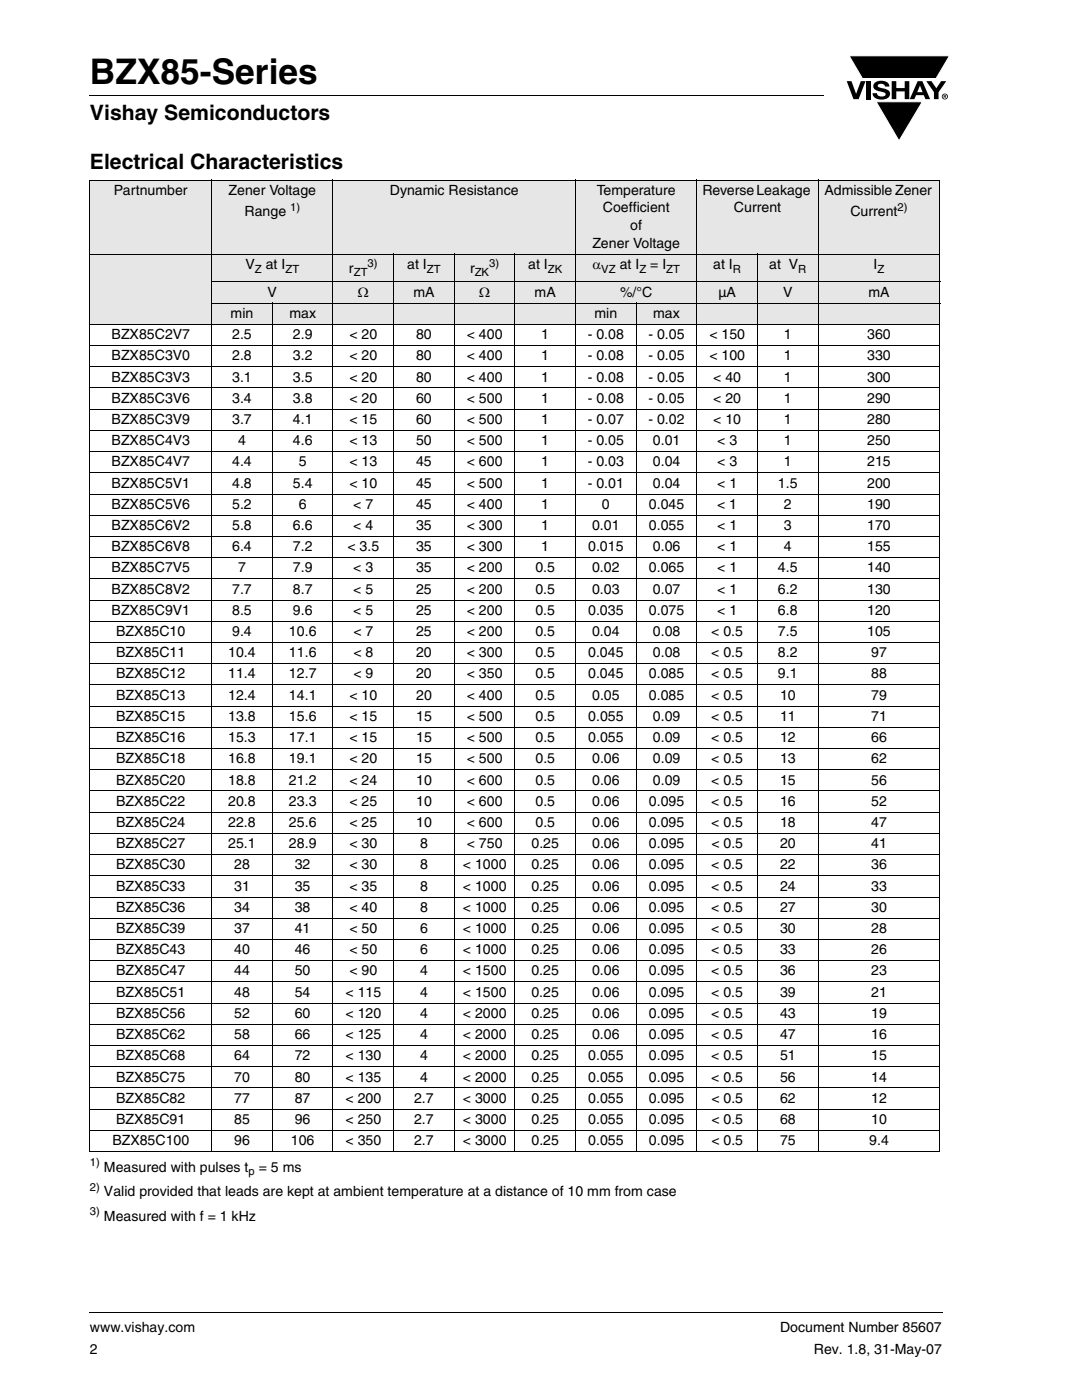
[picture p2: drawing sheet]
<svg xmlns="http://www.w3.org/2000/svg" width="216mm" height="279mm" viewBox="0 0 216 279" stroke-linecap="round" stroke-linejoin="round" font-family="sans-serif">
<path d="M17.9 261.9v.2z" fill="#000"/>
<path d="M17.9 262h170.1" fill="none" stroke="#000" stroke-width=".2"/>
<path d="M169 11h20.6v17.3h-20.6z" fill="#fff"/>
<g fill="#000">
<path d="M17.9 18.9v.2zM169 16.2h.9l.9 2.5 1-2.5h.9l-1.4 3.6h-1zM169.4 11.1h20.1l-2.7 4.6h-14.7zM172.9 16.2h.9v3.6h-.9zM174.6 16.5a2.1 2.1 0 0 1 2.8 .3l.1 .5h-.9a.79 .79 0 0 0-.7-.6 .79 .79 0 0 0-.8 .4l.3 .3 1 .3a1.08 1.08 0 0 1 1.2 1 1.08 1.08 0 0 1-1.1 1.1 1.73 1.73 0 0 1-2.4-1.2h.9a.96 .96 0 0 0 .8 .7 .96 .96 0 0 0 .9-.5 1.31 1.31 0 0 0-1.2-.6 1.03 1.03 0 0 1-1.1-.5 1.03 1.03 0 0 1 .2-1.2zM177.9 16.2h.9v1.4h1.7v-1.4h.9v3.6h-.9v-1.6h-1.7v1.6h-.9zM184.8 16.2h1.1l.9 1.4 1-1.4h1l-1.5 2.2v1.4h-.9v-1.4zM174.8 20.3h9.2l-4.6 7.8z"/>
<path d="M183.6 17.1l-.6 1.3h1.1zM183.1 16.2h.9l1.6 3.6h-1l-.3-.8h-1.5l-.3 .8h-1z"/>
<path d="M188.4 19v.2h.2v-.1zM188.3 18.9l.4 .1 .1 .1-.2 .2 .2 .3-.3-.3-.1 .3h-.1zM188.1 19.3a.46 .46 0 0 0 .9 0 .46 .46 0 0 0-.9 0zM187.9 19.3a.6 .6 0 0 1 1.2 0 .6 .6 0 0 1-1.2 0z"/>
</g>
<path d="M169.4 11.1h20.1l-2.7 4.6h-14.7zM174.8 20.3h9.2l-4.6 7.8z" fill="none" stroke="#fff" stroke-width=".2"/>
<path d="M17.9 19h146.4" fill="none" stroke="#000" stroke-width=".2"/>
<g fill="#e6e6e6">
<path d="M17.9 35.9h24.3v14.9h-24.3z"/>
<path d="M42.2 35.9h24.2v14.9h-24.2z"/>
<path d="M66.4 35.9h48.5v14.9h-48.5z"/>
<path d="M114.9 35.9h24.1v14.9h-24.1z"/>
<path d="M139 35.9h24.3v14.9h-24.3z"/>
<path d="M163.3 35.9h24.3v14.9h-24.3z"/>
<path d="M17.9 50.8h48.5v5.5h-48.5z"/>
<path d="M66.4 50.8h12.1v5.5h-12.1z"/>
<path d="M78.5 50.8h12.2v5.5h-12.2z"/>
<path d="M90.7 50.8h12v5.5h-12z"/>
<path d="M102.7 50.8h12.2v5.5h-12.2z"/>
<path d="M114.9 50.8h24.1v5.5h-24.1z"/>
<path d="M139 50.8h12.2v5.5h-12.2z"/>
<path d="M151.2 50.8h12.1v5.5h-12.1z"/>
<path d="M163.3 50.8h24.3v5.5h-24.3z"/>
<path d="M17.9 56.3h48.5v4.2h-48.5z"/>
<path d="M66.4 56.3h12.1v4.2h-12.1z"/>
<path d="M78.5 56.3h12.2v4.2h-12.2z"/>
<path d="M90.7 56.3h12v4.2h-12z"/>
<path d="M102.7 56.3h12.2v4.2h-12.2z"/>
<path d="M114.9 56.3h24.1v4.2h-24.1z"/>
<path d="M139 56.3h12.2v4.2h-12.2z"/>
<path d="M151.2 56.3h12.1v4.2h-12.1z"/>
<path d="M163.3 56.3h24.3v4.2h-24.3z"/>
<path d="M17.9 60.5h36.5v4.2h-36.5z"/>
<path d="M54.4 60.5h12v4.2h-12z"/>
<path d="M66.4 60.5h60.6v4.2h-60.6z"/>
<path d="M127 60.5h12v4.2h-12z"/>
<path d="M139 60.5h48.6v4.2h-48.6z"/>
</g>
<g fill="none" stroke="#000" stroke-width=".2">
<path d="M17.9 35.9h169.7M17.9 36v193.7M42.2 35.9v194M66.4 35.9v194M114.9 35.9v194M139 35.9v194M163.3 35.9v194M187.6 36v193.7M17.9 50.8h169.7M42.2 56.3h145.4M78.5 50.7v179.2M90.7 50.7v179.2"/>
<path d="M102.7 50.7v179.2M151.2 50.7v179.2M17.9 64.7h169.7M17.9 69h169.7M17.9 73.2h169.7M17.9 77.4h169.7M42.2 60.5h145.4M54.4 60.4v169.5M127 60.4v169.5M17.9 81.7h169.7M17.9 85.9h169.7M17.9 90.1h169.7"/>
<path d="M17.9 94.4h169.7M17.9 98.6h169.7M17.9 102.8h169.7M17.9 107.1h169.7M17.9 111.3h169.7M17.9 115.5h169.7M17.9 119.8h169.7M17.9 124h169.7M17.9 128.2h169.7M17.9 132.5h169.7M17.9 136.7h169.7M17.9 140.9h169.7"/>
<path d="M17.9 145.2h169.7M17.9 149.4h169.7M17.9 153.6h169.7M17.9 157.9h169.7M17.9 162.1h169.7M17.9 166.3h169.7M17.9 170.6h169.7M17.9 174.8h169.7M17.9 179h169.7M17.9 183.3h169.7M17.9 187.5h169.7M17.9 191.7h169.7"/>
<path d="M17.9 196h169.7M17.9 200.2h169.7M17.9 204.4h169.7M17.9 208.7h169.7M17.9 212.9h169.7M17.9 217.1h169.7M17.9 221.4h169.7M17.9 225.6h169.7M17.9 229.8h169.7"/>
</g>
<text font-size="7" x="17.9" y="16.7">BZX85-Series</text>
<g font-size="4.2">
<text x="17.9" y="24">Vishay Semiconductors</text>
<text x="17.9" y="33.8">Electrical Characteristics</text>
</g>
<g font-size="2.8">
<text x="22.7" y="38.9">Partnumber</text>
<text x="45.6" y="38.9">Zener Voltage</text>
<text x="77.8" y="38.9">Dynamic Resistance</text>
<text x="119.1" y="38.9">Temperature</text>
<text x="140.2" y="38.9">Reverse Leakage</text>
<text x="164.5" y="38.9">Admissible Zener</text>
<text x="48.8" y="43.2">Range</text>
<text x="120.3" y="42.4">Coefficient</text>
<text x="125.8" y="45.9">of</text>
<text x="146.5" y="42.4">Current</text>
<text x="169.7" y="43.2">Current</text>
<text x="49" y="53.7">V</text>
<text x="53" y="53.7">at I</text>
<text x="81.3" y="53.7">at I</text>
<text x="105.4" y="53.7">at I</text>
<text x="118.2" y="53.7">α</text>
<text x="118.2" y="49.5">Zener Voltage</text>
<text x="123.7" y="53.7">at I</text>
<text x="129.8" y="53.7">= I</text>
<text x="142.3" y="53.7">at I</text>
<text x="153.5" y="53.7">at V</text>
<text x="174.3" y="53.7">I</text>
<text x="53.4" y="59.2">V</text>
<text x="69.6" y="54.4">r</text>
<text x="71.4" y="59.2">Ω</text>
<text x="82.5" y="59.2">mA</text>
<text x="93.8" y="54.4">r</text>
<text x="95.6" y="59.2">Ω</text>
<text x="106.7" y="59.2">mA</text>
<text x="123.7" y="59.2">%/°C</text>
<text x="143.3" y="59.2">µA</text>
<text x="156.3" y="59.2">V</text>
<text x="173.3" y="59.2">mA</text>
<text x="46" y="63.4">min</text>
<text x="57.7" y="63.4">max</text>
<text x="118.6" y="63.4">min</text>
<text x="130.3" y="63.4">max</text>
<text x="22.3" y="67.7">BZX85C2V7</text>
<text x="22.3" y="71.9">BZX85C3V0</text>
<text x="46.3" y="67.7">2.5</text>
<text x="46.3" y="71.9">2.8</text>
<text x="58.4" y="67.7">2.9</text>
<text x="58.4" y="71.9">3.2</text>
<text x="69.7" y="67.7">&lt; 20</text>
<text x="69.7" y="71.9">&lt; 20</text>
<text x="83" y="67.7">80</text>
<text x="83" y="71.9">80</text>
<text x="93.1" y="67.7">&lt; 400</text>
<text x="93.1" y="71.9">&lt; 400</text>
<text x="108" y="67.7">1</text>
<text x="108" y="71.9">1</text>
<text x="117.3" y="67.7">- 0.08</text>
<text x="117.3" y="71.9">- 0.08</text>
<text x="129.4" y="67.7">- 0.05</text>
<text x="129.4" y="71.9">- 0.05</text>
<text x="141.5" y="67.7">&lt; 150</text>
<text x="141.5" y="71.9">&lt; 100</text>
<text x="156.4" y="67.7">1</text>
<text x="156.4" y="71.9">1</text>
<text x="173.1" y="67.7">360</text>
<text x="173.1" y="71.9">330</text>
<text x="22.3" y="76.1">BZX85C3V3</text>
<text x="46.3" y="76.1">3.1</text>
<text x="58.4" y="76.1">3.5</text>
<text x="69.7" y="76.1">&lt; 20</text>
<text x="83" y="76.1">80</text>
<text x="93.1" y="76.1">&lt; 400</text>
<text x="108" y="76.1">1</text>
<text x="117.3" y="76.1">- 0.08</text>
<text x="129.4" y="76.1">- 0.05</text>
<text x="142.3" y="76.1">&lt; 40</text>
<text x="156.4" y="76.1">1</text>
<text x="173.1" y="76.1">300</text>
<text x="22.3" y="80.4">BZX85C3V6</text>
<text x="46.3" y="80.4">3.4</text>
<text x="58.4" y="80.4">3.8</text>
<text x="69.7" y="80.4">&lt; 20</text>
<text x="83" y="80.4">60</text>
<text x="93.1" y="80.4">&lt; 500</text>
<text x="108" y="80.4">1</text>
<text x="117.3" y="80.4">- 0.08</text>
<text x="129.4" y="80.4">- 0.05</text>
<text x="142.3" y="80.4">&lt; 20</text>
<text x="156.4" y="80.4">1</text>
<text x="173.1" y="80.4">290</text>
<text x="22.3" y="84.6">BZX85C3V9</text>
<text x="22.3" y="88.8">BZX85C4V3</text>
<text x="46.3" y="84.6">3.7</text>
<text x="47.5" y="88.8">4</text>
<text x="58.4" y="84.6">4.1</text>
<text x="58.4" y="88.8">4.6</text>
<text x="69.7" y="84.6">&lt; 15</text>
<text x="69.7" y="88.8">&lt; 13</text>
<text x="83" y="84.6">60</text>
<text x="83" y="88.8">50</text>
<text x="93.1" y="84.6">&lt; 500</text>
<text x="93.1" y="88.8">&lt; 500</text>
<text x="108" y="84.6">1</text>
<text x="108" y="88.8">1</text>
<text x="117.3" y="84.6">- 0.07</text>
<text x="117.3" y="88.8">- 0.05</text>
<text x="129.4" y="84.6">- 0.02</text>
<text x="130.3" y="88.8">0.01</text>
<text x="142.3" y="84.6">&lt; 10</text>
<text x="143.1" y="88.8">&lt; 3</text>
<text x="156.4" y="88.8">1</text>
<text x="156.4" y="84.6">1</text>
<text x="173.1" y="88.8">250</text>
<text x="173.1" y="84.6">280</text>
<text x="22.3" y="93.1">BZX85C4V7</text>
<text x="46.3" y="93.1">4.4</text>
<text x="59.6" y="93.1">5</text>
<text x="69.7" y="93.1">&lt; 13</text>
<text x="83" y="93.1">45</text>
<text x="93.1" y="93.1">&lt; 600</text>
<text x="108" y="93.1">1</text>
<text x="117.3" y="93.1">- 0.03</text>
<text x="130.3" y="93.1">0.04</text>
<text x="143.1" y="93.1">&lt; 3</text>
<text x="156.4" y="93.1">1</text>
<text x="173.1" y="93.1">215</text>
<text x="22.3" y="97.3">BZX85C5V1</text>
<text x="22.3" y="101.5">BZX85C5V6</text>
<text x="46.3" y="101.5">5.2</text>
<text x="46.3" y="97.3">4.8</text>
<text x="58.4" y="97.3">5.4</text>
<text x="59.6" y="101.5">6</text>
<text x="69.7" y="97.3">&lt; 10</text>
<text x="70.5" y="101.5">&lt; 7</text>
<text x="83" y="101.5">45</text>
<text x="83" y="97.3">45</text>
<text x="93.1" y="101.5">&lt; 400</text>
<text x="93.1" y="97.3">&lt; 500</text>
<text x="108" y="97.3">1</text>
<text x="108" y="101.5">1</text>
<text x="117.3" y="97.3">- 0.01</text>
<text x="120.1" y="101.5">0</text>
<text x="129.5" y="101.5">0.045</text>
<text x="130.3" y="97.3">0.04</text>
<text x="143.1" y="101.5">&lt; 1</text>
<text x="143.1" y="97.3">&lt; 1</text>
<text x="155.2" y="97.3">1.5</text>
<text x="156.4" y="101.5">2</text>
<text x="173" y="101.5">190</text>
<text x="173.1" y="97.3">200</text>
<text x="22.3" y="105.8">BZX85C6V2</text>
<text x="46.3" y="105.8">5.8</text>
<text x="58.4" y="105.8">6.6</text>
<text x="70.5" y="105.8">&lt; 4</text>
<text x="83" y="105.8">35</text>
<text x="93.1" y="105.8">&lt; 300</text>
<text x="108" y="105.8">1</text>
<text x="118.1" y="105.8">0.01</text>
<text x="129.5" y="105.8">0.055</text>
<text x="143.1" y="105.8">&lt; 1</text>
<text x="156.4" y="105.8">3</text>
<text x="173.1" y="105.8">170</text>
<text x="22.3" y="110">BZX85C6V8</text>
<text x="46.3" y="110">6.4</text>
<text x="58.4" y="110">7.2</text>
<text x="69.3" y="110">&lt; 3.5</text>
<text x="83" y="110">35</text>
<text x="93.1" y="110">&lt; 300</text>
<text x="108" y="110">1</text>
<text x="117.4" y="110">0.015</text>
<text x="130.3" y="110">0.06</text>
<text x="143.1" y="110">&lt; 1</text>
<text x="156.4" y="110">4</text>
<text x="173.1" y="110">155</text>
<text x="22.3" y="114.2">BZX85C7V5</text>
<text x="22.3" y="118.5">BZX85C8V2</text>
<text x="46.3" y="118.5">7.7</text>
<text x="47.5" y="114.2">7</text>
<text x="58.4" y="114.2">7.9</text>
<text x="58.4" y="118.5">8.7</text>
<text x="70.5" y="114.2">&lt; 3</text>
<text x="70.5" y="118.5">&lt; 5</text>
<text x="83" y="114.2">35</text>
<text x="83" y="118.5">25</text>
<text x="93.1" y="114.2">&lt; 200</text>
<text x="93.1" y="118.5">&lt; 200</text>
<text x="106.8" y="114.2">0.5</text>
<text x="106.8" y="118.5">0.5</text>
<text x="118.1" y="114.2">0.02</text>
<text x="118.2" y="118.5">0.03</text>
<text x="129.5" y="114.2">0.065</text>
<text x="130.3" y="118.5">0.07</text>
<text x="143.1" y="114.2">&lt; 1</text>
<text x="143.1" y="118.5">&lt; 1</text>
<text x="155.2" y="114.2">4.5</text>
<text x="155.2" y="118.5">6.2</text>
<text x="173.1" y="114.2">140</text>
<text x="173.1" y="118.5">130</text>
<text x="22.3" y="122.7">BZX85C9V1</text>
<text x="46.3" y="122.7">8.5</text>
<text x="58.4" y="122.7">9.6</text>
<text x="70.5" y="122.7">&lt; 5</text>
<text x="83" y="122.7">25</text>
<text x="93.1" y="122.7">&lt; 200</text>
<text x="106.8" y="122.7">0.5</text>
<text x="117.4" y="122.7">0.035</text>
<text x="129.5" y="122.7">0.075</text>
<text x="143.1" y="122.7">&lt; 1</text>
<text x="155.2" y="122.7">6.8</text>
<text x="173.1" y="122.7">120</text>
<text x="23.2" y="126.9">BZX85C10</text>
<text x="23.2" y="131.2">BZX85C11</text>
<text x="45.5" y="131.2">10.4</text>
<text x="46.3" y="126.9">9.4</text>
<text x="57.7" y="126.9">10.6</text>
<text x="57.7" y="131.2">11.6</text>
<text x="70.5" y="126.9">&lt; 7</text>
<text x="70.5" y="131.2">&lt; 8</text>
<text x="83" y="126.9">25</text>
<text x="83" y="131.2">20</text>
<text x="93.1" y="126.9">&lt; 200</text>
<text x="93.1" y="131.2">&lt; 300</text>
<text x="106.8" y="126.9">0.5</text>
<text x="106.8" y="131.2">0.5</text>
<text x="117.4" y="131.2">0.045</text>
<text x="118.2" y="126.9">0.04</text>
<text x="130.3" y="126.9">0.08</text>
<text x="130.3" y="131.2">0.08</text>
<text x="141.9" y="126.9">&lt; 0.5</text>
<text x="141.9" y="131.2">&lt; 0.5</text>
<text x="155.2" y="126.9">7.5</text>
<text x="155.2" y="131.2">8.2</text>
<text x="173.1" y="126.9">105</text>
<text x="173.8" y="131.2">97</text>
<text x="23.2" y="135.4">BZX85C12</text>
<text x="45.5" y="135.4">11.4</text>
<text x="57.7" y="135.4">12.7</text>
<text x="70.5" y="135.4">&lt; 9</text>
<text x="83" y="135.4">20</text>
<text x="93.1" y="135.4">&lt; 350</text>
<text x="106.8" y="135.4">0.5</text>
<text x="117.4" y="135.4">0.045</text>
<text x="129.5" y="135.4">0.085</text>
<text x="141.9" y="135.4">&lt; 0.5</text>
<text x="155.2" y="135.4">9.1</text>
<text x="173.8" y="135.4">88</text>
<text x="23.2" y="139.6">BZX85C13</text>
<text x="23.2" y="143.9">BZX85C15</text>
<text x="45.6" y="139.6">12.4</text>
<text x="45.6" y="143.9">13.8</text>
<text x="57.7" y="139.6">14.1</text>
<text x="57.7" y="143.9">15.6</text>
<text x="69.7" y="139.6">&lt; 10</text>
<text x="69.7" y="143.9">&lt; 15</text>
<text x="83" y="139.6">20</text>
<text x="83" y="143.9">15</text>
<text x="93.1" y="139.6">&lt; 400</text>
<text x="93.1" y="143.9">&lt; 500</text>
<text x="106.9" y="139.6">0.5</text>
<text x="106.9" y="143.9">0.5</text>
<text x="117.4" y="143.9">0.055</text>
<text x="118.2" y="139.6">0.05</text>
<text x="129.5" y="139.6">0.085</text>
<text x="130.3" y="143.9">0.09</text>
<text x="141.9" y="143.9">&lt; 0.5</text>
<text x="141.9" y="139.6">&lt; 0.5</text>
<text x="155.6" y="143.9">11</text>
<text x="155.6" y="139.6">10</text>
<text x="173.8" y="143.9">71</text>
<text x="173.8" y="139.6">79</text>
<text x="23.2" y="148.1">BZX85C16</text>
<text x="45.6" y="148.1">15.3</text>
<text x="57.7" y="148.1">17.1</text>
<text x="69.7" y="148.1">&lt; 15</text>
<text x="83" y="148.1">15</text>
<text x="93.1" y="148.1">&lt; 500</text>
<text x="106.9" y="148.1">0.5</text>
<text x="117.4" y="148.1">0.055</text>
<text x="130.3" y="148.1">0.09</text>
<text x="141.9" y="148.1">&lt; 0.5</text>
<text x="155.6" y="148.1">12</text>
<text x="173.8" y="148.1">66</text>
<text x="23.2" y="152.3">BZX85C18</text>
<text x="45.6" y="152.3">16.8</text>
<text x="57.7" y="152.3">19.1</text>
<text x="69.7" y="152.3">&lt; 20</text>
<text x="83" y="152.3">15</text>
<text x="93.1" y="152.3">&lt; 500</text>
<text x="106.9" y="152.3">0.5</text>
<text x="118.2" y="152.3">0.06</text>
<text x="130.3" y="152.3">0.09</text>
<text x="141.9" y="152.3">&lt; 0.5</text>
<text x="155.6" y="152.3">13</text>
<text x="173.8" y="152.3">62</text>
<text x="23.2" y="156.6">BZX85C20</text>
<text x="23.2" y="160.8">BZX85C22</text>
<text x="45.6" y="156.6">18.8</text>
<text x="45.6" y="160.8">20.8</text>
<text x="57.7" y="156.6">21.2</text>
<text x="57.7" y="160.8">23.3</text>
<text x="69.7" y="156.6">&lt; 24</text>
<text x="69.7" y="160.8">&lt; 25</text>
<text x="83" y="156.6">10</text>
<text x="83" y="160.8">10</text>
<text x="93.1" y="156.6">&lt; 600</text>
<text x="93.1" y="160.8">&lt; 600</text>
<text x="106.9" y="156.6">0.5</text>
<text x="106.9" y="160.8">0.5</text>
<text x="118.2" y="156.6">0.06</text>
<text x="118.2" y="160.8">0.06</text>
<text x="129.5" y="160.8">0.095</text>
<text x="130.3" y="156.6">0.09</text>
<text x="141.9" y="156.6">&lt; 0.5</text>
<text x="141.9" y="160.8">&lt; 0.5</text>
<text x="155.6" y="156.6">15</text>
<text x="155.6" y="160.8">16</text>
<text x="173.8" y="156.6">56</text>
<text x="173.8" y="160.8">52</text>
<text x="23.2" y="165">BZX85C24</text>
<text x="45.6" y="165">22.8</text>
<text x="57.7" y="165">25.6</text>
<text x="69.7" y="165">&lt; 25</text>
<text x="83" y="165">10</text>
<text x="93.1" y="165">&lt; 600</text>
<text x="106.9" y="165">0.5</text>
<text x="118.2" y="165">0.06</text>
<text x="129.5" y="165">0.095</text>
<text x="141.9" y="165">&lt; 0.5</text>
<text x="155.6" y="165">18</text>
<text x="173.8" y="165">47</text>
<text x="23.2" y="169.3">BZX85C27</text>
<text x="23.2" y="173.5">BZX85C30</text>
<text x="45.6" y="169.3">25.1</text>
<text x="46.7" y="173.5">28</text>
<text x="57.7" y="169.3">28.9</text>
<text x="58.8" y="173.5">32</text>
<text x="69.7" y="173.5">&lt; 30</text>
<text x="69.7" y="169.3">&lt; 30</text>
<text x="83.8" y="173.5">8</text>
<text x="83.8" y="169.3">8</text>
<text x="92.3" y="173.5">&lt; 1000</text>
<text x="93.1" y="169.3">&lt; 750</text>
<text x="106" y="173.5">0.25</text>
<text x="106.1" y="169.3">0.25</text>
<text x="118.2" y="173.5">0.06</text>
<text x="118.2" y="169.3">0.06</text>
<text x="129.5" y="173.5">0.095</text>
<text x="129.5" y="169.3">0.095</text>
<text x="141.9" y="173.5">&lt; 0.5</text>
<text x="141.9" y="169.3">&lt; 0.5</text>
<text x="155.6" y="173.5">22</text>
<text x="155.7" y="169.3">20</text>
<text x="173.8" y="173.5">36</text>
<text x="173.9" y="169.3">41</text>
<text x="23.2" y="177.7">BZX85C33</text>
<text x="46.7" y="177.7">31</text>
<text x="58.8" y="177.7">35</text>
<text x="69.7" y="177.7">&lt; 35</text>
<text x="83.8" y="177.7">8</text>
<text x="92.3" y="177.7">&lt; 1000</text>
<text x="106" y="177.7">0.25</text>
<text x="118.2" y="177.7">0.06</text>
<text x="129.5" y="177.7">0.095</text>
<text x="141.9" y="177.7">&lt; 0.5</text>
<text x="155.6" y="177.7">24</text>
<text x="173.8" y="177.7">33</text>
<text x="23.2" y="182">BZX85C36</text>
<text x="46.7" y="182">34</text>
<text x="58.8" y="182">38</text>
<text x="69.7" y="182">&lt; 40</text>
<text x="83.8" y="182">8</text>
<text x="92.3" y="182">&lt; 1000</text>
<text x="106" y="182">0.25</text>
<text x="118.2" y="182">0.06</text>
<text x="129.5" y="182">0.095</text>
<text x="141.9" y="182">&lt; 0.5</text>
<text x="155.6" y="182">27</text>
<text x="173.8" y="182">30</text>
<text x="23.2" y="186.2">BZX85C39</text>
<text x="23.2" y="190.4">BZX85C43</text>
<text x="46.7" y="186.2">37</text>
<text x="46.7" y="190.4">40</text>
<text x="58.8" y="186.2">41</text>
<text x="58.8" y="190.4">46</text>
<text x="69.7" y="186.2">&lt; 50</text>
<text x="69.7" y="190.4">&lt; 50</text>
<text x="83.8" y="186.2">6</text>
<text x="83.8" y="190.4">6</text>
<text x="92.3" y="186.2">&lt; 1000</text>
<text x="92.3" y="190.4">&lt; 1000</text>
<text x="106" y="186.2">0.25</text>
<text x="106" y="190.4">0.25</text>
<text x="118.2" y="186.2">0.06</text>
<text x="118.2" y="190.4">0.06</text>
<text x="129.5" y="186.2">0.095</text>
<text x="129.5" y="190.4">0.095</text>
<text x="141.9" y="186.2">&lt; 0.5</text>
<text x="141.9" y="190.4">&lt; 0.5</text>
<text x="155.6" y="186.2">30</text>
<text x="155.6" y="190.4">33</text>
<text x="173.8" y="186.2">28</text>
<text x="173.8" y="190.4">26</text>
<text x="23.2" y="194.7">BZX85C47</text>
<text x="46.7" y="194.7">44</text>
<text x="58.8" y="194.7">50</text>
<text x="69.7" y="194.7">&lt; 90</text>
<text x="83.8" y="194.7">4</text>
<text x="92.3" y="194.7">&lt; 1500</text>
<text x="106" y="194.7">0.25</text>
<text x="118.2" y="194.7">0.06</text>
<text x="129.5" y="194.7">0.095</text>
<text x="141.9" y="194.7">&lt; 0.5</text>
<text x="155.6" y="194.7">36</text>
<text x="173.8" y="194.7">23</text>
<text x="23.2" y="198.9">BZX85C51</text>
<text x="23.2" y="203.1">BZX85C56</text>
<text x="46.7" y="198.9">48</text>
<text x="46.7" y="203.1">52</text>
<text x="58.8" y="198.9">54</text>
<text x="58.8" y="203.1">60</text>
<text x="68.9" y="198.9">&lt; 115</text>
<text x="68.9" y="203.1">&lt; 120</text>
<text x="83.8" y="198.9">4</text>
<text x="83.8" y="203.1">4</text>
<text x="92.3" y="198.9">&lt; 1500</text>
<text x="92.3" y="203.1">&lt; 2000</text>
<text x="106" y="198.9">0.25</text>
<text x="106" y="203.1">0.25</text>
<text x="118.2" y="198.9">0.06</text>
<text x="118.2" y="203.1">0.06</text>
<text x="129.5" y="198.9">0.095</text>
<text x="129.5" y="203.1">0.095</text>
<text x="141.9" y="198.9">&lt; 0.5</text>
<text x="141.9" y="203.1">&lt; 0.5</text>
<text x="155.6" y="198.9">39</text>
<text x="155.6" y="203.1">43</text>
<text x="173.8" y="198.9">21</text>
<text x="173.8" y="203.1">19</text>
<text x="23.2" y="207.4">BZX85C62</text>
<text x="46.7" y="207.4">58</text>
<text x="58.8" y="207.4">66</text>
<text x="68.9" y="207.4">&lt; 125</text>
<text x="83.8" y="207.4">4</text>
<text x="92.3" y="207.4">&lt; 2000</text>
<text x="106" y="207.4">0.25</text>
<text x="118.2" y="207.4">0.06</text>
<text x="129.5" y="207.4">0.095</text>
<text x="141.9" y="207.4">&lt; 0.5</text>
<text x="155.6" y="207.4">47</text>
<text x="173.8" y="207.4">16</text>
<text x="23.2" y="211.6">BZX85C68</text>
<text x="23.2" y="215.8">BZX85C75</text>
<text x="46.7" y="211.6">64</text>
<text x="46.7" y="215.8">70</text>
<text x="58.8" y="211.6">72</text>
<text x="58.8" y="215.8">80</text>
<text x="68.9" y="211.6">&lt; 130</text>
<text x="68.9" y="215.8">&lt; 135</text>
<text x="83.8" y="211.6">4</text>
<text x="83.8" y="215.8">4</text>
<text x="92.3" y="211.6">&lt; 2000</text>
<text x="92.3" y="215.8">&lt; 2000</text>
<text x="106" y="211.6">0.25</text>
<text x="106" y="215.8">0.25</text>
<text x="117.4" y="211.6">0.055</text>
<text x="117.4" y="215.8">0.055</text>
<text x="129.5" y="211.6">0.095</text>
<text x="129.5" y="215.8">0.095</text>
<text x="141.9" y="211.6">&lt; 0.5</text>
<text x="141.9" y="215.8">&lt; 0.5</text>
<text x="155.6" y="211.6">51</text>
<text x="155.6" y="215.8">56</text>
<text x="173.8" y="211.6">15</text>
<text x="173.8" y="215.8">14</text>
<text x="23.2" y="220.1">BZX85C82</text>
<text x="46.7" y="220.1">77</text>
<text x="58.8" y="220.1">87</text>
<text x="68.9" y="220.1">&lt; 200</text>
<text x="82.6" y="220.1">2.7</text>
<text x="92.4" y="220.1">&lt; 3000</text>
<text x="106.1" y="220.1">0.25</text>
<text x="117.4" y="220.1">0.055</text>
<text x="129.5" y="220.1">0.095</text>
<text x="141.9" y="220.1">&lt; 0.5</text>
<text x="155.7" y="220.1">62</text>
<text x="173.9" y="220.1">12</text>
<text x="23.2" y="224.3">BZX85C91</text>
<text x="46.7" y="224.3">85</text>
<text x="58.8" y="224.3">96</text>
<text x="68.9" y="224.3">&lt; 250</text>
<text x="82.6" y="224.3">2.7</text>
<text x="92.4" y="224.3">&lt; 3000</text>
<text x="106.1" y="224.3">0.25</text>
<text x="117.4" y="224.3">0.055</text>
<text x="129.5" y="224.3">0.095</text>
<text x="141.9" y="224.3">&lt; 0.5</text>
<text x="155.7" y="224.3">68</text>
<text x="173.9" y="224.3">10</text>
<text x="20.7" y="233.8">Measured with pulses t</text>
<text x="22.4" y="228.5">BZX85C100</text>
<text x="46.7" y="228.5">96</text>
<text x="51.6" y="233.8">= 5 ms</text>
<text x="58" y="228.5">106</text>
<text x="68.9" y="228.5">&lt; 350</text>
<text x="82.6" y="228.5">2.7</text>
<text x="92.4" y="228.5">&lt; 3000</text>
<text x="106.1" y="228.5">0.25</text>
<text x="117.4" y="228.5">0.055</text>
<text x="129.5" y="228.5">0.095</text>
<text x="141.9" y="228.5">&lt; 0.5</text>
<text x="155.7" y="228.5">75</text>
<text x="173.5" y="228.5">9.4</text>
<text x="20.7" y="238.8">Valid provided that leads are kept at ambient temperature at a distance of 10 mm from case</text>
<text x="20.7" y="243.7">Measured with f = 1 kHz</text>
<text x="17.9" y="265.9">www.vishay.com</text>
<text x="155.7" y="265.9">Document Number 85607</text>
<text x="17.9" y="270.1">2</text>
<text x="162.4" y="270.1">Rev. 1.8, 31-May-07</text>
</g>
<g font-size="2.2">
<text x="57.9" y="42">1)</text>
<text x="179.1" y="42">2)</text>
<text x="73.3" y="53.3">3)</text>
<text x="97.6" y="53.3">3)</text>
<text x="50.9" y="54.4">Z</text>
<text x="57" y="54.4">ZT</text>
<text x="70.6" y="55.2">ZT</text>
<text x="85.2" y="54.4">ZT</text>
<text x="94.7" y="55.2">ZK</text>
<text x="109.3" y="54.4">ZK</text>
<text x="120" y="54.4">VZ</text>
<text x="127.6" y="54.4">Z</text>
<text x="132.9" y="54.4">ZT</text>
<text x="146.2" y="54.4">R</text>
<text x="159.3" y="54.4">R</text>
<text x="175.1" y="54.4">Z</text>
<text x="17.9" y="232.7">1)</text>
<text x="17.9" y="237.6">2)</text>
<text x="49.6" y="234.5">p</text>
<text x="17.9" y="242.6">3)</text>
</g>
</svg>
